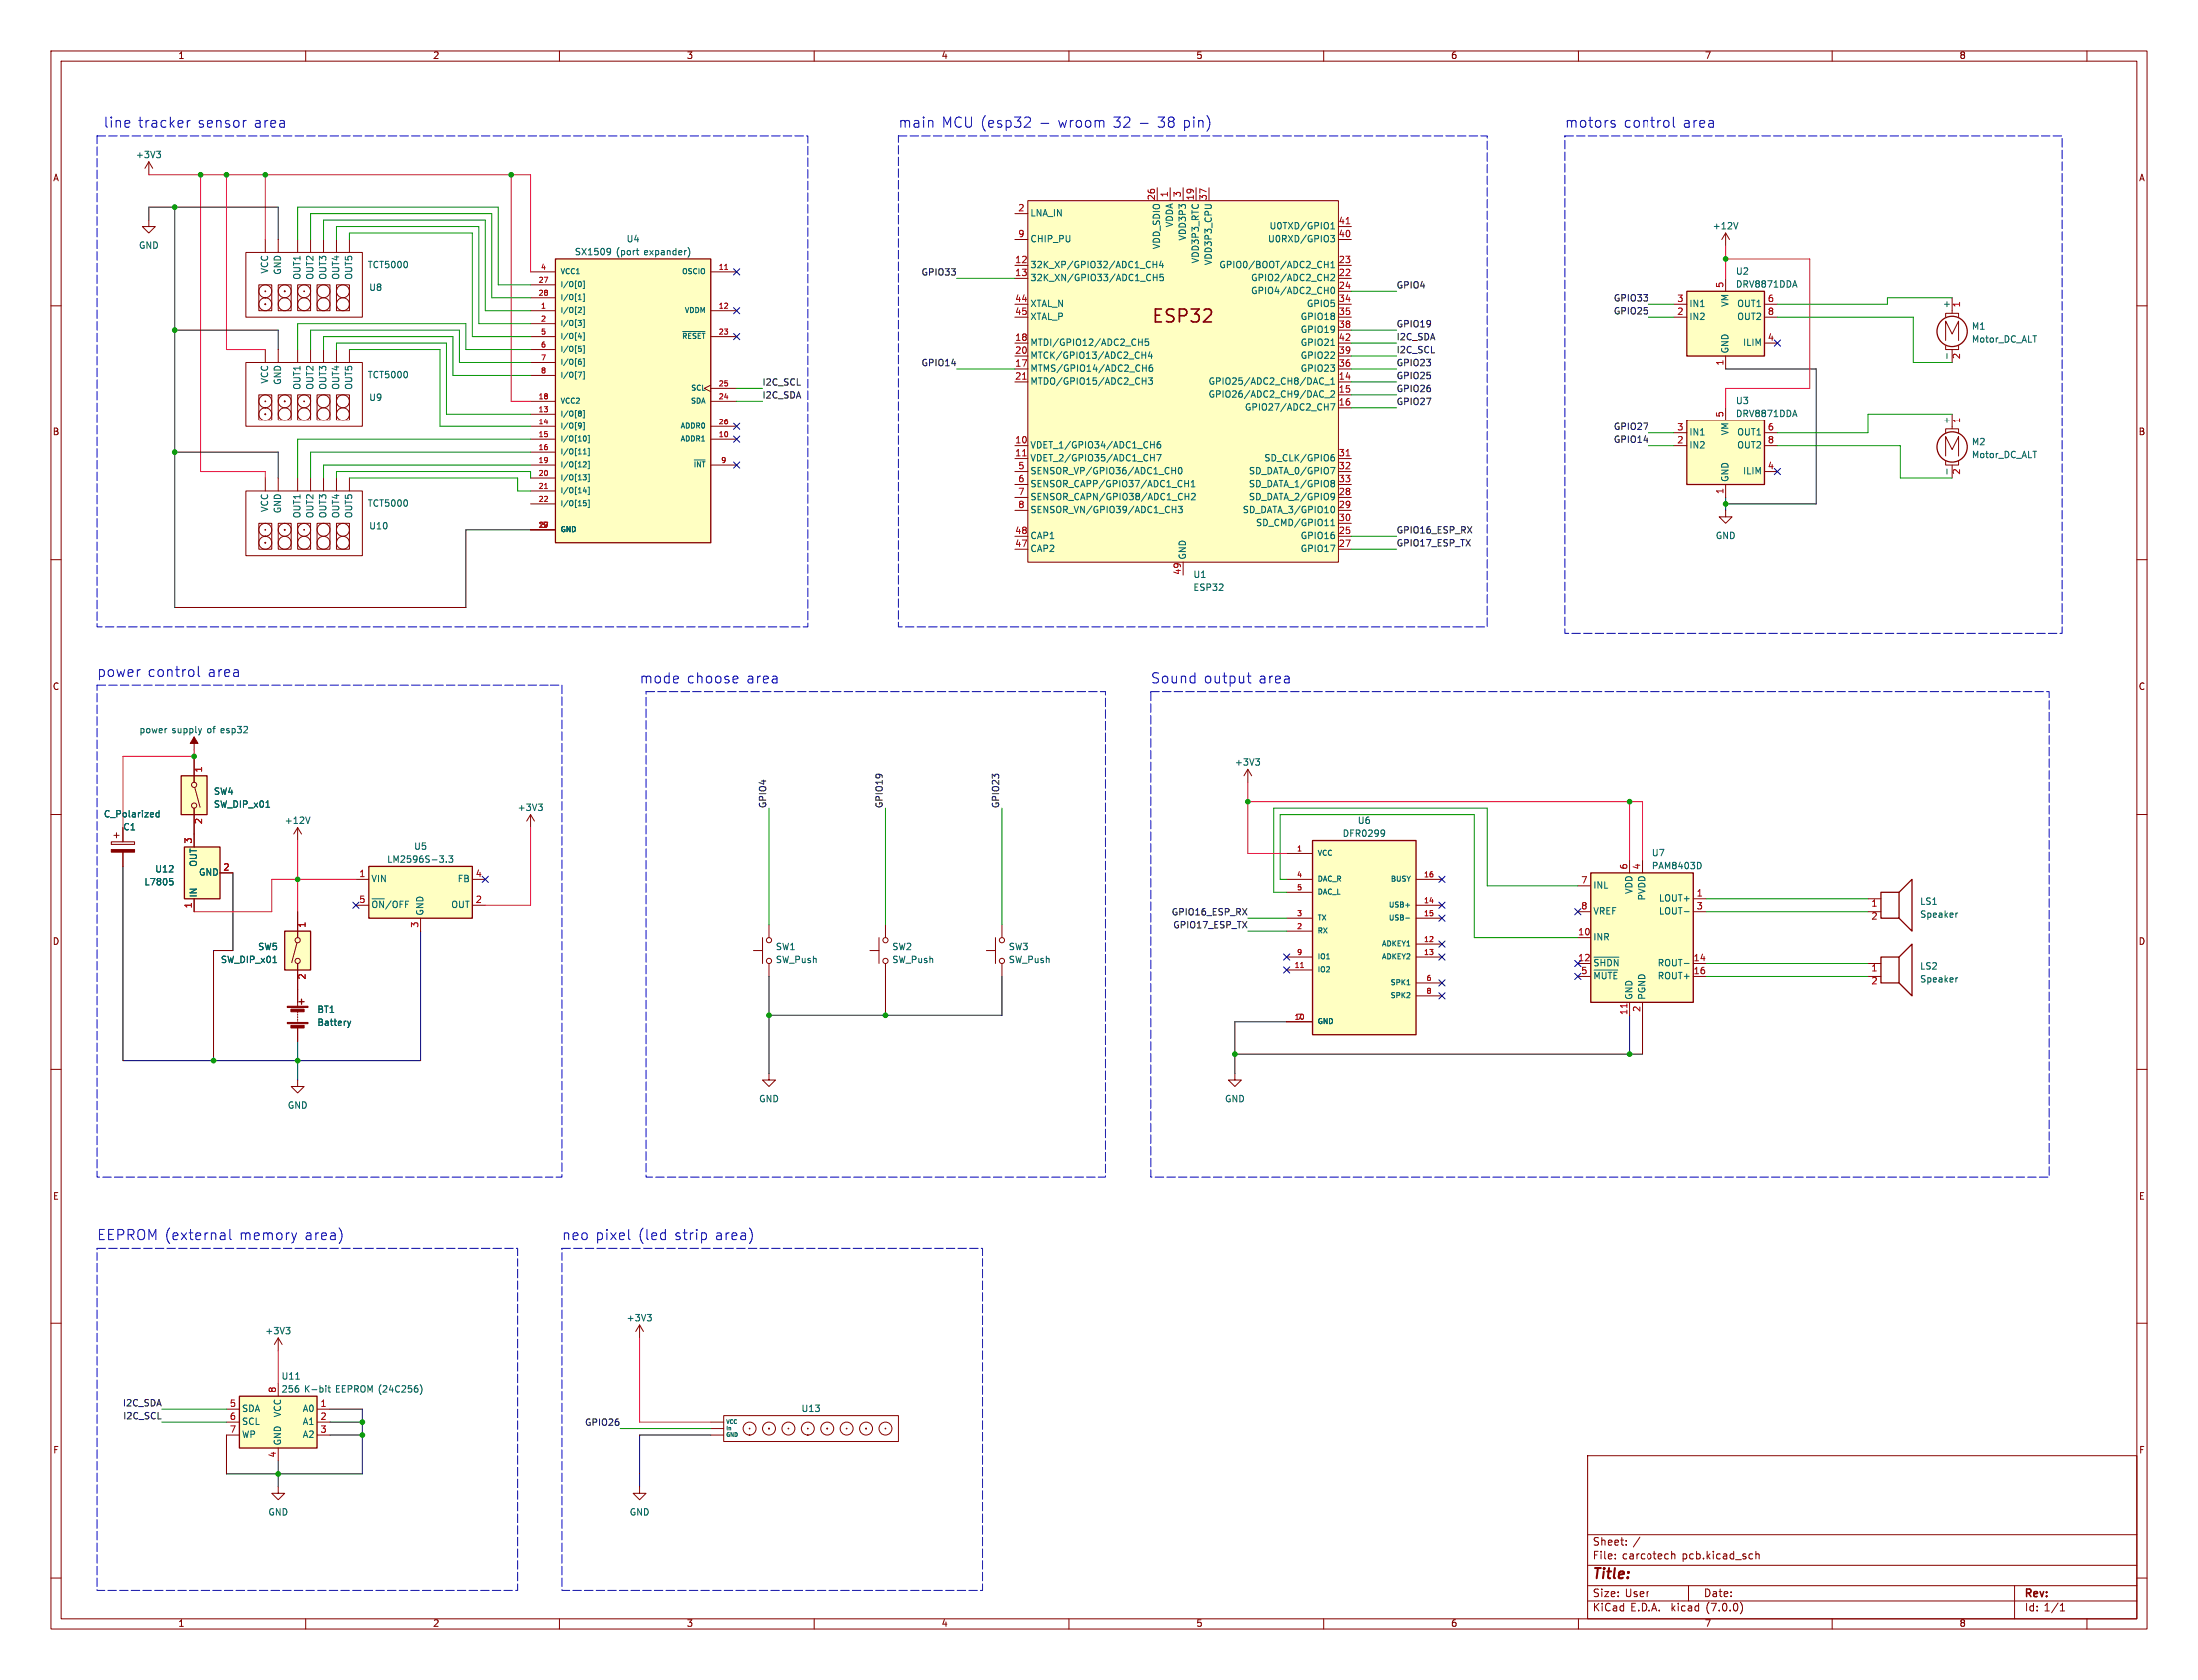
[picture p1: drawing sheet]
<svg xmlns="http://www.w3.org/2000/svg" width="432mm" height="330mm" viewBox="0 0 432 330" stroke-linecap="round" stroke-linejoin="round" font-family="sans-serif">
<g fill="none" stroke="#840000" stroke-width=".2">
<path d="M10 10h411.8v310h-411.8zM12 12h407.8v306h-407.8zM60 10v2M110 10v2M160 10v2M210 10v2M260 10v2M310 10v2M360 10v2M410 10v2M29.2 31.8l-.8 1.2M29.2 31.8v2.5"/>
<path d="M29.2 31.8l.8 1.2M201.9 39.4h61v71.1h-61zM227.3 36.8v2.6M229.9 36.8v2.6M232.4 36.8v2.6M234.9 36.8v2.6M237.5 36.8v2.6M10 60h2M29.2 43.2v1.3h1.3l-1.3 1.2-1.3-1.2h1.3M48.3 49.5h22.8v12.7h-22.8zM50.8 55.9h2.5v5.1h-2.5zM52.1 47v2.5"/>
<path d="M54.6 55.9h2.5v5.1h-2.5zM54.6 47v2.5M58.4 55.9h2.6v5.1h-2.6zM58.4 47v2.5M61 47v2.5M62.2 55.9h2.6v5.1h-2.6zM63.5 47v2.5M66 55.9h2.6v5.1h-2.6zM66 47v2.5M68.6 47v2.5M104.1 53.3h5.1M104.1 55.9h5.1"/>
<path d="M104.1 58.4h5.1M139.7 53.3h5.1M199.4 52.1h2.5M199.4 54.6h2.5M199.4 41.9h2.5M199.4 59.7h2.5M199.4 47h2.5M262.9 52.1h2.5M262.9 54.6h2.5M262.9 57.2h2.5M262.9 59.7h2.5M262.9 47h2.5"/>
<path d="M262.9 44.5h2.5M328.9 59.7h2.6M339.1 45.7l-.8 1.3M339.1 45.7v2.6M339.1 54.6v2.6M339.1 45.7l.8 1.3M346.7 59.7h2.5M383.5 58.4v3.1M419.8 60h2M48.3 71.1h22.8v12.7h-22.8zM50.8 77.5h2.5v5.1h-2.5zM52.1 68.6v2.5"/>
<path d="M54.6 77.5h2.5v5.1h-2.5zM54.6 68.6v2.5M58.4 77.5h2.6v5.1h-2.6zM58.4 68.6v2.5M61 68.6v2.5M62.2 77.5h2.6v5.1h-2.6zM63.5 68.6v2.5M66 77.5h2.6v5.1h-2.6zM66 68.6v2.5M68.6 68.6v2.5M104.1 61h5.1M104.1 78.7h5.1"/>
<path d="M104.1 63.5h5.1M104.1 66h5.1M104.1 68.6h5.1M104.1 71.1h5.1M104.1 73.7h5.1M139.7 75.6l-1.3 .6 1.3 .6M139.7 61h5.1M139.7 78.7h5.1M139.7 66h5.1M139.7 76.2h5.1M199.4 74.9h2.5M199.4 72.4h2.5"/>
<path d="M199.4 67.3h2.5M199.4 69.9h2.5M199.4 62.2h2.5M262.9 74.9h2.5M262.9 77.5h2.5M262.9 72.4h2.5M262.9 67.3h2.5M262.9 69.9h2.5M262.9 62.2h2.5M262.9 64.8h2.5M328.9 62.2h2.6M339.1 69.9v2.5"/>
<path d="M346.7 67.3h2.5M346.7 62.2h2.5M382.3 67.8v.8h2.5v-.8M382.3 62.2v-.7h2.5v.7M382.3 66.8v-3.8l1.2 2.5 1.3-2.5v3.8M383.5 68.6v2.5M48.3 96.5h22.8v12.7h-22.8zM52.1 94v2.5M54.6 94v2.5M58.4 94v2.5M61 94v2.5M63.5 94v2.5"/>
<path d="M66 94v2.5M68.6 94v2.5M104.1 86.4h5.1M104.1 81.3h5.1M104.1 83.8h5.1M104.1 88.9h5.1M104.1 91.4h5.1M104.1 94h5.1M104.1 96.5h5.1M104.1 99.1h5.1M139.7 86.4h5.1M139.7 83.8h5.1"/>
<path d="M139.7 91.4h5.1M199.4 87.6h2.5M199.4 90.2h2.5M199.4 97.8h2.5M199.4 92.7h2.5M199.4 95.3h2.5M262.9 90.2h2.5M262.9 80h2.5M262.9 97.8h2.5M262.9 92.7h2.5M262.9 95.3h2.5M328.9 87.6h2.6"/>
<path d="M328.9 85.1h2.6M339.1 80v2.6M339.1 95.3v2.5M346.7 87.6h2.5M346.7 92.7h2.5M346.7 85.1h2.5M382.3 90.7v.7h2.5v-.7M382.3 85.1v-.8h2.5v.8M382.3 89.7v-3.8l1.2 2.5 1.3-2.5v3.8M383.5 81.3v3M383.5 91.4v2.6M10 110h2"/>
<path d="M50.8 102.9h2.5v5.1h-2.5zM54.6 102.9h2.5v5.1h-2.5zM58.4 102.9h2.6v5.1h-2.6zM62.2 102.9h2.6v5.1h-2.6zM66 102.9h2.6v5.1h-2.6zM104.1 104.1h5.1M199.4 105.4h2.5M199.4 108h2.5M199.4 100.3h2.5M232.4 110.5v2.5M262.9 105.4h2.5M262.9 108h2.5"/>
<path d="M262.9 100.3h2.5M262.9 102.9h2.5M339.1 100.3v1.3h1.3l-1.3 1.3-1.3-1.3h1.3M419.8 110h2M10 160h2M38.1 144.8v2.5M38.1 148.6v5.1M38.1 158.8v7.6M38.2 154.7l1.1 3.9M245.1 151.1l-.8 1.3M245.1 151.1v2.6M245.1 151.1l.8 1.3"/>
<path d="M419.8 160h2M21.8 165.4h4.6v.5h-4.6zM22.4 164.1h1M22.9 163.6v1M24.1 162.6v2.8M24.1 167.4v2.8M38.1 176.5v2.6M43.2 171.5h2.5M58.4 162.6v2.5M58.4 179.1v5.1M58.4 162.6l-.7 1.2M58.4 162.6l.8 1.2"/>
<path d="M69.8 177.8h2.6M69.8 172.7h2.6M92.7 177.8h2.5M92.7 172.7h2.5M104.1 160l-.7 1.3M104.1 160v2.6M104.1 160l.8 1.3M252.7 167.6h5.1M252.7 172.7h5.1M252.7 175.3h5.1M278.1 177.8h5.1M278.1 172.7h5.1"/>
<path d="M309.9 179.1h2.5M309.9 174h2.5M320 168.9v2.6M322.6 168.9v2.6M332.7 176.5h2.6M332.7 179.1h2.6M367 176.5h2.6M367 179.1h2.6M58.3 185.2l-1 3.9M58.4 189.2v8.4M58.4 198.6v.3M58.4 199.1v.3"/>
<path d="M58.4 199.6v.3M82.5 180.3v2.6M148.1 186.7h1.8M149.9 184.2v5M151.1 181.6v2.6M151.1 189.2v2.6M170.9 186.7h1.8M172.7 184.2v5M174 181.6v2.6M174 189.2v2.6M193.8 186.7h1.8M195.6 184.2v5"/>
<path d="M196.8 181.6v2.6M196.8 189.2v2.6M252.7 190.5h5.1M252.7 188h5.1M252.7 180.3h5.1M252.7 182.9h5.1M278.1 185.4h5.1M278.1 188h5.1M278.1 180.3h5.1M278.1 193h5.1M278.1 195.6h5.1M309.9 189.2h2.5"/>
<path d="M309.9 191.8h2.5M309.9 184.2h2.5M320 196.9v2.5M322.6 196.9v2.5M332.7 189.2h2.6M332.7 191.8h2.6M367 189.2h2.6M367 191.8h2.6M10 210h2M58.4 212.1v1.3h1.3l-1.3 1.2-1.3-1.2h1.3M58.4 200.2v.2M58.4 200.7v.2"/>
<path d="M58.4 201.9v2.6M151.1 210.8v1.3h1.3l-1.3 1.3-1.2-1.3h1.2M242.6 210.8v1.3h1.2l-1.2 1.3-1.3-1.3h1.3M252.7 200.7h5.1M419.8 210h2M10 260h2M419.8 260h2M44.4 276.9h2.6M44.4 279.4h2.6M54.6 262.9l.8 1.3M54.6 262.9v2.5M54.6 271.8v2.5"/>
<path d="M54.6 262.9l-.8 1.3M62.2 276.9h2.6M62.2 279.4h2.6M125.7 260.4l-.7 1.2M125.7 260.4v2.5M125.7 260.4l.8 1.2M139.7 279.4h2.5M142.2 278.1h34.3v5.1h-34.3zM44.4 281.9h2.6M54.6 292.1v1.3h-1.3l1.3 1.2 1.3-1.2h-1.3M54.6 284.5v2.5M62.2 281.9h2.6"/>
<path d="M125.7 292.1v1.3h-1.2l1.2 1.2 1.3-1.2h-1.3M139.7 281.9h2.5M139.7 280.7h2.5M311.8 286h108v32h-108zM10 310h2M60 318v2M110 318v2M160 318v2M210 318v2M260 318v2M310 318v2M311.8 314.5h108"/>
<path d="M311.8 311.5h108M311.8 307.5h108M311.8 301.5h108M317.2 306.1v.1M317.2 305.3v.2M319.4 303.4v.1M319.4 302.6v.2M328.5 304.7v1.5M328.5 305.4l.2-.2 .4 .1v.9M331.8 311.5v3M342 314.7a1.72 1.72 0 0 1 0 2.3M344.2 305.2l.2 .1"/>
<path d="M344.4 306.2h-.2M345 305.4l.2-.2 .4 .1 .1 .9M345 304.7v1.5M360 318v2M395.8 311.5v6.5M404.8 316.4h.8M404.8 315.4l.4-.5v1.5M410 318v2M419.8 310h2"/>
<circle cx="52.1" cy="59.7" r="1.27"/>
<circle cx="52.1" cy="57.1" r="1.27"/>
<circle cx="55.9" cy="59.7" r="1.27"/>
<circle cx="55.9" cy="57.1" r="1.27"/>
<circle cx="59.7" cy="59.7" r="1.27"/>
<circle cx="59.7" cy="57.1" r="1.27"/>
<circle cx="63.5" cy="59.7" r="1.27"/>
<circle cx="63.5" cy="57.1" r="1.27"/>
<circle cx="67.3" cy="59.7" r="1.27"/>
<circle cx="67.3" cy="57.1" r="1.27"/>
<circle cx="52.1" cy="78.7" r="1.27"/>
<circle cx="55.9" cy="78.7" r="1.27"/>
<circle cx="59.7" cy="78.7" r="1.27"/>
<circle cx="63.5" cy="78.7" r="1.27"/>
<circle cx="67.3" cy="78.7" r="1.27"/>
<circle cx="52.1" cy="81.3" r="1.27"/>
<circle cx="55.9" cy="81.3" r="1.27"/>
<circle cx="59.7" cy="81.3" r="1.27"/>
<circle cx="63.5" cy="81.3" r="1.27"/>
<circle cx="67.3" cy="81.3" r="1.27"/>
<circle cx="52.1" cy="104.1" r="1.27"/>
<circle cx="52.1" cy="106.7" r="1.27"/>
<circle cx="55.9" cy="106.7" r="1.27"/>
<circle cx="55.9" cy="104.1" r="1.27"/>
<circle cx="59.7" cy="106.7" r="1.27"/>
<circle cx="59.7" cy="104.1" r="1.27"/>
<circle cx="63.5" cy="104.1" r="1.27"/>
<circle cx="63.5" cy="106.7" r="1.27"/>
<circle cx="67.3" cy="106.7" r="1.27"/>
<circle cx="67.3" cy="104.1" r="1.27"/>
<circle cx="38.1" cy="154.2" r=".51"/>
<circle cx="38.1" cy="158.2" r=".51"/>
<circle cx="58.4" cy="184.7" r=".51"/>
<circle cx="58.4" cy="188.7" r=".51"/>
<circle cx="151.1" cy="188.7" r=".51"/>
<circle cx="151.1" cy="184.7" r=".51"/>
<circle cx="174" cy="188.7" r=".51"/>
<circle cx="174" cy="184.7" r=".51"/>
<circle cx="196.9" cy="188.7" r=".51"/>
<circle cx="196.9" cy="184.7" r=".51"/>
<circle cx="147.3" cy="280.7" r="1.27"/>
<circle cx="151.1" cy="280.7" r="1.27"/>
<circle cx="154.9" cy="280.7" r="1.27"/>
<circle cx="158.7" cy="280.7" r="1.27"/>
<circle cx="162.6" cy="280.7" r="1.27"/>
<circle cx="166.4" cy="280.7" r="1.27"/>
<circle cx="170.2" cy="280.7" r="1.27"/>
<circle cx="174" cy="280.7" r="1.27"/>
</g>
<g fill="none" stroke="#006464" stroke-width=".2">
<path d="M30.7 29.7h.8l-.4 .5M31.3 30.2l.2 .2v.3l-.2 .2M113.7 58.8h.6M114.1 55.2a.64 .64 0 0 1 0 1.1M114.6 55.1h.3v1.5h-.3M114.6 57.7h.3v1.4h-.3M119.8 48.7l.2 .3v.7l-.2 .2M120 49.3l-.2 .2M125.1 49.1h.5M125.3 49.8l.3 .2M135.2 48.5a1.46 1.46 0 0 1 0 2M226.5 51.3v1.2"/>
<path d="M226.5 51.9h.7M226.6 53.8v1.3M226.6 54.4h.7M227.2 51.3v1.2M227.3 53.8v1.3M228.1 51.2l-.3 .9h.8M228.4 51.7v.8M228.5 53.8h-.6l-.1 .6 .2-.1 .4 .1 .2 .1-.1 .5-.2 .1-.5-.1M260.1 51.9h.8M260.9 51.3v1.2M261.4 46.2h.7l-.4 .5 .4 .1v.5l-.2 .2-.5-.2M261.4 53.9l.5-.1 .2 .4-.7 .9h.7"/>
<path d="M261.4 44l.4-.4v1.3M261.4 51.6l.4-.3v1.2M261.4 52.5h.7M261.4 44.9h.7M261.5 56.5l.2-.2a.68 .68 0 0 1 .5 .7 .68 .68 0 0 1-.5 .6l-.3-.5zM341.5 43.6l-.4 1.3M352.7 55.1l.4 1.2M113.7 62.9h.6l-.3 .3 .3 .1v.4l-.2 .2h-.3M113.7 73h.6l-.4 1M113.7 66.1h.6M113.8 67.9h.5M113.9 60.3l.3 .1 .1 .2-.6 .7h.6"/>
<path d="M113.9 68.3h.2l.2 .2-.1 .4-.3 .1M113.9 70.9l.4 .2v.3l-.4 .1M114 70.5h.2M114.2 65.7v.7M114.6 60.2h.3v1.5h-.3M114.6 62.8h.3v1.4h-.3M114.6 65.3h.3v1.5h-.3M114.6 67.8h.3v1.5h-.3M114.6 70.4h.3v1.4h-.3M114.6 72.9h.3v1.5h-.3M134.2 65h4.4M134.9 65.7l-.1-.3h-.5v1"/>
<path d="M135.8 65.4h-.5v1M136.8 65.4h-.5v.4M137.7 65.4h-.5v1M138 65.4h.6M138.3 65.4v1M223.7 67.1h.7M224.3 69.7h.8M224.4 66.5v1.3M224.4 74.7h.7M224.5 72.2h.7M225.1 69v1.3M225.1 74.1v1.3"/>
<path d="M225.2 71.6v1.3M225.6 74.1h.8l-.4 .5 .3 .1v.6l-.2 .1-.5-.1M225.6 66.5h-.6l-.1 .6 .2-.1 .4 .1 .2 .1-.1 .5-.2 .1-.5-.1M225.9 69l-.3 .9h.8M226.2 69.5v.8M226.3 71.6h-.3l-.2 .3-.1 .7 .3 .3 .4-.2v-.4l-.1-.2h-.3l-.3 .2M259.7 74.1l.3 .1M260 75.3l-.3 .1M260.2 75.5h1M260.2 78.1h1M261.4 79.2h.8l-.5 1.3M261.4 75.4h.7"/>
<path d="M261.4 74.5l.4-.4v1.3M261.4 76.8l.5-.1 .2 .3-.7 .9h.7M261.4 67.8h.7M382.5 69.4v.9M113.9 80.6l.4 .2-.2 .3M113.9 83.2l.4 .2v.6l-.3 .2M113.9 81.1h.2M114.1 81.1l.2 .4-.4 .2M114.3 83.6l-.4 .2M114.6 80.5h.3v1.5h-.3M114.6 83.1h.3v1.4h-.3M114.6 93.3h.7l-.4 .4 .3 .1 .1 .4-.2 .2h-.3"/>
<path d="M114.7 89.3h.6M114.7 98.4h.5M114.8 85.8l.1-.1a.49 .49 0 0 1 .4 .5 .49 .49 0 0 1-.5 .5M114.8 90.8h.4l.1 .3-.7 .7h.7M114.8 98.8h.3l.2 .2-.1 .3-.4 .1M114.9 88.4l.1-.1v1M114.9 95.8l-.2 .8h.6M115.2 96.2v.7M115.6 85.6h.2v1.5h-.2M115.6 88.2h.2v1.4h-.2M115.6 90.7h.2v1.5h-.2M115.6 93.2h.2v1.5h-.2"/>
<path d="M115.6 95.8h.2v1.4h-.2M115.6 98.3h.2v1.5h-.2M136.5 90.4h2.1M136.6 90.8v1M137.7 90.8v1l-.6-1v1M138 90.8h.6M138.3 90.8v1M226 87.4h.7M226 90h.7M226.7 86.8v1.3M226.7 89.4v1.2M227.2 89.4h.9l-.6 1.2"/>
<path d="M227.9 86.8l-.4 .1-.1 .2-.1 .8 .2 .2 .5-.1v-.4l-.1-.2-.4-.1-.2 .3M230.2 92.5h.7M230.9 91.9v1.3M231 99.5v1.3M231.5 99.5h.8l-.5 .5 .4 .1v.6l-.2 .1-.5-.1M231.6 92l.2-.1a.68 .68 0 0 1 .4 .6 .68 .68 0 0 1-.4 .7l-.3-.5zM232.7 94.4v1.3M232.7 95.1h.8M232.8 97.6h.7M233.5 94.4v1.3M233.5 97v1.3M234 95.7h.7"/>
<path d="M234 94.8l.4-.4v1.3M234.1 97.1l.5-.1 .2 .3-.8 1h.8M261.4 91.9h.8l-.5 1.3M261.5 89.9h.4l.2 .2-.1 .5h-.5M261.5 99.6l.2-.1a.68 .68 0 0 1 .5 .7 .68 .68 0 0 1-.5 .6l-.2-.1M261.7 94.4h.2l.2 .3-.2 .3M261.7 97l.4 .1v.6l-.2 .5-.4 .1M261.7 95h.2M261.9 95l.2 .2v.3l-.2 .2h-.2M262 89.4h-.3l-.2 .3M262.1 97.5l-.2 .3h-.2M352.7 80.5l.4 1.2"/>
<path d="M382.5 92.2v1M230.3 100.1h.7M261.4 102.4l.4-.3v1.2M261.4 103.3h.7M31.2 159.2v1.3M31.2 159.7l-.3-.1-.3 .3 .1 .5h.5M32.6 143.1h.2M39.6 143.1l-.3 .9M52.2 158.6h.7M105.7 157.9h.7l-.4 .5M106.2 158.4l.2 .3v.3l-.2 .2M246.6 149.1h.8l-.4 .4"/>
<path d="M247.2 149.5l.2 .3v.3l-.2 .2M33.3 172.6h.6M33.7 173l.3 .3v.3l-.3 .2M60.8 160.5l-.4 1.3M73 176.5h2.4M73.1 177.4a.42 .42 0 0 1 .5-.4 .42 .42 0 0 1 .4 .4M75.3 177v1.3l-.8-1.3v1.3M76.8 176.9l-1.1 1.7M77.1 177.4a.42 .42 0 0 1 .5-.4 .42 .42 0 0 1 .4 .4M79.1 177h-.6v1.3M80.2 177h-.6v1.3M87.6 169.3v.1"/>
<path d="M88.1 168.1h.8l-.5 .5 .4 .1v.6l-.2 .1-.5-.1M271.7 163l.3 .3-.2 .9M272 163.6l-.3 .2M276.1 177.8h.8M331 179.1h.9M334 169.4l.3 .5-.3 .7M384.6 179.3l-.2 .1M53.6 189.1h.7M276.1 180.3h.8M276.3 193.4h.6M313.1 188h4.8M313.1 190.5h4.6"/>
<path d="M313.2 192.2v-1.2l.5 .9 .4-.9v1.2M313.9 188.5l-.5-.1-.2 .4M314.4 188.4v1.3M314.7 191v1M315.2 188.4v1.3M315.4 191v1M316.2 191v1.2M316.5 189l-.2-.5-.5-.1v1.3M317 191v1.2M317.8 188.4v1.3l-.8-1.3v1.3M331 189.2h.9M384.6 192l-.2 .1"/>
<path d="M68.2 200.5l.3 .9M68.5 201.4l-.1 .3M68.8 200.5l-.3 .9M127.2 258.3h.8l-.4 .5M127.8 258.8l.2 .2v.3l-.2 .2M56.1 260.8h.8l-.4 .5M56.7 261.3l.2 .2v.3l-.2 .3M58 271h.8M63.9 272.2v.2M63.9 272.7v.8M64.4 272.7h.5M64.6 272.2v1.1l.3 .2"/>
<path d="M82.5 272.1a1.46 1.46 0 0 1 0 1.9"/>
</g>
<g fill="#ffffc2" stroke="#ffffc2" stroke-width=".2">
<path d="M47 274.3h15.2v10.2h-15.2z"/>
<path d="M109.2 50.8h30.5v55.9h-30.5z"/>
<path d="M257.8 165.1h20.3v38.1h-20.3z"/>
<path d="M55.9 182.9h5.1v7.6h-5.1z"/>
<path d="M72.4 170.2h20.3v10.1h-20.3z"/>
<path d="M36.2 166.4h7v10.1h-7z"/>
<path d="M35.6 152.4h5v7.6h-5z"/>
<path d="M312.4 171.5h20.3v25.4h-20.3z"/>
<path d="M201.9 39.4h61v71.1h-61z"/>
<path d="M331.5 82.6h15.2v12.7h-15.2z"/>
<path d="M331.5 57.2h15.2v12.7h-15.2z"/>
</g>
<g fill="none" stroke="#840000" stroke-width=".25">
<path d="M109.2 50.8h30.5v55.9h-30.5zM331.5 57.2h15.2v12.7h-15.2zM331.5 82.6h15.2v12.7h-15.2zM35.6 152.4h5v7.6h-5zM36.2 166.4h7v10.1h-7zM72.4 170.2h20.3v10.1h-20.3zM257.8 165.1h20.3v38.1h-20.3zM312.4 171.5h20.3v25.4h-20.3zM369.6 175.3h3.5v5h-3.5zM373.1 175.3l2.6-2.6v10.2l-2.6-2.6M55.9 182.9h5.1v7.6h-5.1zM58.7 196.7h1"/>
<path d="M59.2 196.2v1M369.6 188h3.5v5h-3.5zM373.1 188l2.6-2.6v10.2l-2.6-2.6M47 274.3h15.2v10.2h-15.2z"/>
<circle cx="383.5" cy="65" r="2.97"/>
<circle cx="383.5" cy="87.9" r="2.97"/>
</g>
<path d="M142.4 52.9h.6M264.4 43.9h.7M200.9 74.4h.7M106.9 96h.6M200.9 89.6h.7M264.4 89.6h.7M255.5 190h.5M319.5 197.2v.7" fill="none" stroke="#a90000" stroke-width=".2"/>
<g fill="#840000" stroke="#840000" stroke-width=".2">
<path d="M56.4 200.8h4.1v.2h-4.1z"/>
<path d="M56.4 197.6h4.1v.3h-4.1z"/>
<path d="M57.1 201.4h2.6v.5h-2.6z"/>
<path d="M57.1 198.2h2.6v.5h-2.6z"/>
<path d="M38.1 144.8l.8 1.3h-1.6z"/>
<path d="M21.8 166.9h4.6v.5h-4.6z"/>
<circle cx="52.1" cy="106.7" r=".08"/>
<circle cx="52.1" cy="105.4" r=".08"/>
<circle cx="52.1" cy="104.1" r=".08"/>
<circle cx="55.9" cy="104.1" r=".08"/>
<circle cx="59.7" cy="104.1" r=".08"/>
<circle cx="52.1" cy="81.3" r=".08"/>
<circle cx="52.1" cy="80" r=".08"/>
<circle cx="52.1" cy="78.7" r=".08"/>
<circle cx="55.9" cy="78.7" r=".08"/>
<circle cx="59.7" cy="78.7" r=".08"/>
<circle cx="52.1" cy="59.7" r=".08"/>
<circle cx="52.1" cy="58.4" r=".08"/>
<circle cx="52.1" cy="57.2" r=".08"/>
<circle cx="55.9" cy="57.2" r=".08"/>
<circle cx="59.7" cy="57.2" r=".08"/>
<circle cx="147.3" cy="281.9" r=".08"/>
<circle cx="147.3" cy="280.7" r=".08"/>
<circle cx="151.1" cy="280.7" r=".08"/>
<circle cx="154.9" cy="280.7" r=".08"/>
<circle cx="158.8" cy="281.9" r=".08"/>
<circle cx="158.8" cy="280.7" r=".08"/>
<circle cx="162.6" cy="280.7" r=".08"/>
<circle cx="166.4" cy="280.7" r=".08"/>
<circle cx="170.2" cy="280.7" r=".08"/>
<circle cx="174" cy="280.7" r=".08"/>
</g>
<g fill="none" stroke="#0000c2" stroke-width=".2">
<path d="M36.8 23.6v1.4M37.3 23.6l-.4 .1-.1 .3M48.3 23.6l-.3 .1M201.6 23l.7 .1a.54 .54 0 0 1 .1 .7l-1.2 1.2h1.3M204.5 24.2h1.5M216.8 23.7l.1 1.3M224 24.2h1.5M237.5 23.3l.2 .7-.2 1.2M316.7 24.3l.4 .1 .1 .3-.2 .3h-.4M316.7 23.6l.4 .1M327.9 23.8v1M328.8 23v1.7l.3 .3"/>
<path d="M38 131.8v.9M38.9 130.9v1.7l.3 .3M144.7 132.9h.2l.1 .4-.9 .2M144.9 134.1l-.2 .1M245 132.9h.7M245.3 132.2v1.7l.1 .2 .3 .1M43.5 242.1l.6 .1 .1 1.2M44.2 243.3l-.7 .1M44.2 242.5l-.7 .1M45.1 241.4v1.7l.3 .3M58.2 242.1l-.5 1.3M66.8 241.5l.3 1-.3 1.3"/>
<path d="M123.6 241.4v1.7l.3 .3M130.6 242.1l.2 .1M130.8 241.4v2M130.8 243.3l-.2 .1M138.5 242.1l.4 .4v.5l-.4 .4M147.6 241.5l.3 1-.3 1.3"/>
</g>
<path d="M19 26.7h139.7v96.5h-139.7v-96.5M176.5 26.7h115.6v96.5h-115.6v-96.5M307.3 26.7h97.8v97.8h-97.8v-97.8M19 134.6h91.5v96.5h-91.5v-96.5M127 135.9h90.2v95.2h-90.2v-95.2M226.1 135.9h176.5v95.2h-176.5v-95.2M19 245.1h82.6v67.3h-82.6v-67.3M110.5 245.1h82.5v67.3h-82.5v-67.3" fill="none" stroke="#0000c2" stroke-width=".2" stroke-dasharray="1.7 .6"/>
<g fill="none" stroke="#ff0c48" stroke-width=".2">
<path d="M29.2 34.3h74.9v19M39.4 34.3v58.4h12.7v1.3M44.4 34.3v34.3h7.7M52.1 34.3v12.7M100.3 34.3v44.4h3.8M339.1 50.8h16.5v25.4h-16.5v3.8M339.1 48.3v6.3M38.1 147.3v1.3h-14v14M245.1 153.7v13.9h7.6M245.1 157.5h77.5v11.4M320 157.5v11.4M58.4 165.1v14"/>
<path d="M69.8 172.7h-16.5v6.4h-15.2M104.1 162.6v15.2h-8.9M54.6 265.4v6.4M125.7 262.9v16.5h14"/>
</g>
<g fill="none" stroke="#000" stroke-width=".2">
<path d="M29.2 43.2v-2.6h25.4v6.4M34.3 40.6v78.8h57.1v-15.3h12.7M34.3 64.8h20.3v3.8M339.1 72.4h17.8v26.7h-17.8M34.3 88.9h20.3v5.1M339.1 97.8v2.5M24.1 170.2v38.1h58.4v-25.4M45.7 171.5v15.2h-3.8v21.6M151.1 191.8v19M174 191.8v7.6M196.8 191.8v7.6h-45.7M320 199.4v7.6"/>
<path d="M322.6 199.4v7.6h-80M58.4 204.5v7.6M252.7 200.7h-10.1v10.1M64.8 279.4h6.3M64.8 276.9h6.3v12.7h-26.7v-7.7M54.6 287v5.1M64.8 281.9h6.3M139.7 281.9h-14v10.2"/>
</g>
<g fill="none" stroke="#009600" stroke-width=".2">
<path d="M58.4 47v-6.4h39.4v15.3h6.3M61 47v-5.1h35.5v16.5h7.6M63.5 47v-3.8h31.7v17.8h8.9M66 47v-2.5h28v19h10.1M68.6 47v-1.3h24.1v20.3h11.4M188 54.6h11.4M265.4 57.2h8.9M323.8 59.7h5.1M383.5 58.4h-12.7v1.3h-21.6M58.4 68.6v-5.1h33v5.1h12.7M61 68.6v-3.8h29.2v6.3h13.9M63.5 68.6v-2.6h25.4v7.7h15.2"/>
<path d="M66 68.6v-1.3h21.6v14h16.5M68.6 68.6h17.8v15.2h17.7M144.8 78.7h5.1M144.8 76.2h5.1M188 72.4h11.4M265.4 72.4h8.9M265.4 74.9h8.9M265.4 77.5h8.9M265.4 69.9h8.9M265.4 64.8h8.9M265.4 67.3h8.9M323.8 62.2h5.1"/>
<path d="M349.2 62.2h26.7v8.9h7.6M66 94v-1.3h38.1v1.3M68.6 94h33v2.5h2.5M104.1 86.4h-45.7v7.6M104.1 88.9h-43.1v5.1M104.1 91.4h-40.6v2.6M265.4 80h8.9M323.8 87.6h5.1M323.8 85.1h5.1M349.2 87.6h24.2v6.4h10.1M383.5 81.3h-16.5v3.8h-17.8M265.4 105.4h8.9"/>
<path d="M265.4 108h8.9M151.1 158.8v22.8M174 158.8v22.8M196.8 158.8v22.8M252.7 172.7h-1.2v-12.7h38.1v24.2h20.3M309.9 174h-17.8v-15.2h-41.9v16.5h2.5M335.3 179.1h31.7M335.3 176.5h31.7M245.1 182.9h7.6M245.1 180.3h7.6M335.3 189.2h31.7M335.3 191.8h31.7"/>
<path d="M31.7 279.4h12.7M31.7 276.9h12.7M121.9 280.7h17.8"/>
</g>
<g fill="none" stroke="#000084" stroke-width=".2">
<path d="M144.2 52.7l1.2 1.2M145.4 52.7l-1.2 1.2M144.2 60.4l1.2 1.2M144.2 65.4l1.2 1.2M145.4 60.4l-1.2 1.2M145.4 65.4l-1.2 1.2M348.6 66.7l1.3 1.2M349.9 66.7l-1.3 1.2M144.2 83.2l1.2 1.2M144.2 90.8l1.2 1.2M144.2 85.8l1.2 1.2M145.4 83.2l-1.2 1.2"/>
<path d="M145.4 90.8l-1.2 1.2M145.4 85.8l-1.2 1.2M348.6 92.1l1.3 1.2M349.9 92.1l-1.3 1.2M69.2 177.2l1.3 1.2M70.5 177.2l-1.3 1.2M94.6 172.1l1.3 1.2M95.9 172.1l-1.3 1.2M282.6 179.7l1.2 1.2M282.6 177.2l1.2 1.2M282.6 172.1l1.2 1.2M283.8 179.7l-1.2 1.2"/>
<path d="M283.8 177.2l-1.2 1.2M283.8 172.1l-1.2 1.2M309.3 178.5l1.2 1.2M310.5 178.5l-1.2 1.2M252.1 189.9l1.2 1.2M252.1 187.4l1.2 1.2M253.3 189.9l-1.2 1.2M253.3 187.4l-1.2 1.2M282.6 184.8l1.2 1.2M282.6 187.4l1.2 1.2M282.6 192.4l1.2 1.2M282.6 195l1.2 1.2"/>
<path d="M283.8 184.8l-1.2 1.2M283.8 187.4l-1.2 1.2M283.8 192.4l-1.2 1.2M283.8 195l-1.2 1.2M309.3 188.6l1.2 1.2M309.3 191.2l1.2 1.2M310.5 188.6l-1.2 1.2M310.5 191.2l-1.2 1.2"/>
</g>
<g fill="#009600" stroke="#009600" stroke-width=".2">
<circle cx="52.1" cy="34.3" r=".46"/>
<circle cx="44.4" cy="34.3" r=".46"/>
<circle cx="39.4" cy="34.3" r=".46"/>
<circle cx="34.3" cy="40.6" r=".46"/>
<circle cx="34.3" cy="64.8" r=".46"/>
<circle cx="34.3" cy="88.9" r=".46"/>
<circle cx="38.1" cy="148.6" r=".46"/>
<circle cx="41.9" cy="208.3" r=".46"/>
<circle cx="100.3" cy="34.3" r=".46"/>
<circle cx="71.1" cy="279.4" r=".46"/>
<circle cx="71.1" cy="281.9" r=".46"/>
<circle cx="54.6" cy="289.6" r=".46"/>
<circle cx="58.4" cy="208.3" r=".46"/>
<circle cx="151.1" cy="199.4" r=".46"/>
<circle cx="58.4" cy="172.7" r=".46"/>
<circle cx="245.1" cy="157.5" r=".46"/>
<circle cx="242.6" cy="207" r=".46"/>
<circle cx="174" cy="199.4" r=".46"/>
<circle cx="320" cy="157.5" r=".46"/>
<circle cx="320" cy="207" r=".46"/>
<circle cx="339.1" cy="99.1" r=".46"/>
<circle cx="339.1" cy="50.8" r=".46"/>
</g>
<text font-size="3.5" fill="#840000" x="226.2" y="63.9">ESP32</text>
<g font-size="2.8" fill="#0000c2">
<text x="20.3" y="25.4">line</text>
<text x="27" y="25.4">tracker</text>
<text x="38.7" y="25.4">sensor</text>
<text x="49.7" y="25.4">area</text>
<text x="176.5" y="25.4">main</text>
<text x="184.9" y="25.4">MCU (esp32</text>
<text x="207.6" y="25.4">wroom</text>
<text x="218.4" y="25.4">32 -</text>
<text x="227.1" y="25.4">38 pin)</text>
<text x="307.3" y="25.4">motors</text>
<text x="318.8" y="25.4">control</text>
<text x="330.6" y="25.4">area</text>
<text x="19" y="133.3">power</text>
<text x="28.9" y="133.3">control</text>
<text x="40.6" y="133.3">area</text>
<text x="125.7" y="134.6">mode</text>
<text x="134.9" y="134.6">choose</text>
<text x="146.6" y="134.6">area</text>
<text x="226.1" y="134.6">Sound</text>
<text x="236.4" y="134.6">output</text>
<text x="247.1" y="134.6">area</text>
<text x="19" y="243.8">EEPROM (external</text>
<text x="46.8" y="243.8">memory</text>
<text x="59.6" y="243.8">area)</text>
<text x="110.5" y="243.8">neo pixel</text>
<text x="125.3" y="243.8">(led</text>
<text x="132.4" y="243.8">strip</text>
<text x="140.4" y="243.8">area)</text>
</g>
<text font-size="2.8" fill="#840000" x="312.8" y="310.8">Title:</text>
<g font-size="2.1" fill="#840000">
<text x="312.8" y="303.9">Sheet:</text>
<text x="320.7" y="303.9">/</text>
<text x="312.8" y="306.6">File:</text>
<text x="318.6" y="306.6">carcotech</text>
<text x="330.5" y="306.6">pcb.kicad_sch</text>
<text x="312.8" y="316.8">KiCad</text>
<text x="312.8" y="314">Size:</text>
<text x="319.1" y="314">User</text>
<text x="320.2" y="316.8">E.D.A.</text>
<text x="328.5" y="316.8">kicad</text>
<text x="334.8" y="314">Date:</text>
<text x="335.4" y="316.8">(7.0.0)</text>
<text x="397.8" y="314.2">Rev:</text>
<text x="397.8" y="316.8">Id: 1/1</text>
</g>
<g font-size="1.8" fill="#840000">
<text x="35" y="11.8">1</text>
<text x="85" y="11.8">2</text>
<text x="135" y="11.8">3</text>
<text x="185" y="11.8">4</text>
<text x="235" y="11.8">5</text>
<text x="285" y="11.8">6</text>
<text x="335" y="11.8">7</text>
<text x="385" y="11.8">8</text>
<text x="10.4" y="35.8">A</text>
<text x="420.2" y="35.8">A</text>
<text x="10.3" y="85.8">B</text>
<text x="420.1" y="85.8">B</text>
<text x="10.3" y="135.8">C</text>
<text x="420.1" y="135.8">C</text>
<text x="10.3" y="185.8">D</text>
<text x="420.1" y="185.8">D</text>
<text x="10.4" y="235.8">E</text>
<text x="420.2" y="235.8">E</text>
<text x="10.4" y="285.8">F</text>
<text x="420.2" y="285.8">F</text>
<text x="35" y="319.8">1</text>
<text x="85" y="319.8">2</text>
<text x="135" y="319.8">3</text>
<text x="185" y="319.8">4</text>
<text x="235" y="319.8">5</text>
<text x="285" y="319.8">6</text>
<text x="335" y="319.8">7</text>
<text x="385" y="319.8">8</text>
</g>
<g font-size="1.8" fill="#006464">
<text x="26.6" y="31.3">+3V3</text>
<text x="123.1" y="47.8">U4</text>
<text x="202.4" y="42.7">LNA_IN</text>
<text x="202.4" y="47.8">CHIP_PU</text>
<text x="230.7" y="44.7" transform="rotate(-90 230.7 44.7)">VDDA</text>
<text x="233.2" y="47.3" transform="rotate(-90 233.2 47.3)">VDD3P3</text>
<text x="249" y="47.8">U0RXD/GPIO3</text>
<text x="249.3" y="45.3">U0TXD/GPIO1</text>
<text x="336.5" y="45.3">+12V</text>
<text x="27.2" y="49.1">GND</text>
<text x="52.9" y="53.8" transform="rotate(-90 52.9 53.8)">VCC</text>
<text x="72.1" y="52.9">TCT5000</text>
<text x="113" y="50.4">SX1509</text>
<text x="121.1" y="50.4">(port</text>
<text x="126.7" y="50.4">expander)</text>
<text x="202.4" y="52.9">32K_XP/GPIO32/ADC1_CH4</text>
<text x="228.2" y="49" transform="rotate(-90 228.2 49)">VDD_SDIO</text>
<text x="235.8" y="51.8" transform="rotate(-90 235.8 51.8)">VDD3P3_RTC</text>
<text x="238.3" y="52.2" transform="rotate(-90 238.3 52.2)">VDD3P3_CPU</text>
<text x="239.4" y="52.9">GPIO0/BOOT/ADC2_CH1</text>
<text x="55.4" y="54" transform="rotate(-90 55.4 54)">GND</text>
<text x="59.2" y="55" transform="rotate(-90 59.2 55)">OUT1</text>
<text x="61.8" y="55" transform="rotate(-90 61.8 55)">OUT2</text>
<text x="64.3" y="55" transform="rotate(-90 64.3 55)">OUT3</text>
<text x="66.9" y="55" transform="rotate(-90 66.9 55)">OUT4</text>
<text x="69.4" y="55" transform="rotate(-90 69.4 55)">OUT5</text>
<text x="72.4" y="57.3">U8</text>
<text x="202.4" y="55.4">32K_XN/GPIO33/ADC1_CH5</text>
<text x="245.6" y="55.4">GPIO2/ADC2_CH2</text>
<text x="245.6" y="58">GPIO4/ADC2_CH0</text>
<text x="341.1" y="54.2">U2</text>
<text x="341.1" y="56.7">DRV8871DDA</text>
<text x="202.4" y="60.5">XTAL_N</text>
<text x="202.4" y="63.1">XTAL_P</text>
<text x="255.4" y="63.1">GPIO18</text>
<text x="255.4" y="65.6">GPIO19</text>
<text x="256.6" y="60.5">GPIO5</text>
<text x="332" y="63.1">IN2</text>
<text x="332" y="60.5">IN1</text>
<text x="339.9" y="60.3" transform="rotate(-90 339.9 60.3)">VM</text>
<text x="341.2" y="60.5">OUT1</text>
<text x="341.2" y="63.1">OUT2</text>
<text x="383.3" y="60.5" transform="rotate(-90 383.3 60.5)">+</text>
<text x="387.4" y="65">M1</text>
<text x="202.4" y="68.1">MTDI/GPIO12/ADC2_CH5</text>
<text x="202.4" y="70.7">MTCK/GPIO13/ADC2_CH4</text>
<text x="255.4" y="70.7">GPIO22</text>
<text x="255.4" y="68.1">GPIO21</text>
<text x="339.9" y="69.3" transform="rotate(-90 339.9 69.3)">GND</text>
<text x="342.4" y="68.1">ILIM</text>
<text x="387.4" y="67.5">Motor_DC_ALT</text>
<text x="52.9" y="75.4" transform="rotate(-90 52.9 75.4)">VCC</text>
<text x="55.4" y="75.6" transform="rotate(-90 55.4 75.6)">GND</text>
<text x="59.2" y="76.6" transform="rotate(-90 59.2 76.6)">OUT1</text>
<text x="61.8" y="76.6" transform="rotate(-90 61.8 76.6)">OUT2</text>
<text x="64.3" y="76.6" transform="rotate(-90 64.3 76.6)">OUT3</text>
<text x="66.9" y="76.6" transform="rotate(-90 66.9 76.6)">OUT4</text>
<text x="69.4" y="76.6" transform="rotate(-90 69.4 76.6)">OUT5</text>
<text x="72.1" y="74.5">TCT5000</text>
<text x="202.4" y="73.2">MTMS/GPIO14/ADC2_CH6</text>
<text x="202.4" y="75.8">MTDO/GPIO15/ADC2_CH3</text>
<text x="237.3" y="75.8">GPIO25/ADC2_CH8/DAC_1</text>
<text x="255.4" y="73.2">GPIO23</text>
<text x="72.4" y="78.9">U9</text>
<text x="237.3" y="78.3">GPIO26/ADC2_CH9/DAC_2</text>
<text x="244.4" y="80.8">GPIO27/ADC2_CH7</text>
<text x="341.1" y="79.6">U3</text>
<text x="341.1" y="82.1">DRV8871DDA</text>
<text x="383.3" y="83.4" transform="rotate(-90 383.3 83.4)">+</text>
<text x="202.4" y="88.5">VDET_1/GPIO34/ADC1_CH6</text>
<text x="332" y="88.5">IN2</text>
<text x="332" y="85.9">IN1</text>
<text x="339.9" y="85.7" transform="rotate(-90 339.9 85.7)">VM</text>
<text x="341.2" y="85.9">OUT1</text>
<text x="341.2" y="88.5">OUT2</text>
<text x="387.4" y="87.8">M2</text>
<text x="202.4" y="91">VDET_2/GPIO35/ADC1_CH7</text>
<text x="202.4" y="93.5">SENSOR_VP/GPIO36/ADC1_CH0</text>
<text x="245.2" y="93.5">SD_DATA_0/GPIO7</text>
<text x="248.2" y="91">SD_CLK/GPIO6</text>
<text x="339.9" y="94.7" transform="rotate(-90 339.9 94.7)">GND</text>
<text x="342.4" y="93.5">ILIM</text>
<text x="387.4" y="90.4">Motor_DC_ALT</text>
<text x="52.9" y="100.8" transform="rotate(-90 52.9 100.8)">VCC</text>
<text x="55.4" y="101" transform="rotate(-90 55.4 101)">GND</text>
<text x="59.2" y="102" transform="rotate(-90 59.2 102)">OUT1</text>
<text x="61.8" y="102" transform="rotate(-90 61.8 102)">OUT2</text>
<text x="64.3" y="102" transform="rotate(-90 64.3 102)">OUT3</text>
<text x="66.9" y="102" transform="rotate(-90 66.9 102)">OUT4</text>
<text x="69.4" y="102" transform="rotate(-90 69.4 102)">OUT5</text>
<text x="72.1" y="99.9">TCT5000</text>
<text x="202.4" y="96.1">SENSOR_CAPP/GPIO37/ADC1_CH1</text>
<text x="202.4" y="98.6">SENSOR_CAPN/GPIO38/ADC1_CH2</text>
<text x="202.4" y="101.2">SENSOR_VN/GPIO39/ADC1_CH3</text>
<text x="244" y="101.2">SD_DATA_3/GPIO10</text>
<text x="245.2" y="98.6">SD_DATA_2/GPIO9</text>
<text x="245.2" y="96.1">SD_DATA_1/GPIO8</text>
<text x="72.4" y="104.3">U10</text>
<text x="202.4" y="106.2">CAP1</text>
<text x="246.6" y="103.7">SD_CMD/GPIO11</text>
<text x="255.4" y="106.2">GPIO16</text>
<text x="337.1" y="106.2">GND</text>
<text x="202.4" y="108.8">CAP2</text>
<text x="233.2" y="110" transform="rotate(-90 233.2 110)">GND</text>
<text x="234.4" y="113.9">U1</text>
<text x="255.4" y="108.8">GPIO17</text>
<text x="234.4" y="116.4">ESP32</text>
<text x="27.3" y="144.3">power</text>
<text x="33.7" y="144.3">supply</text>
<text x="40.7" y="144.3">of</text>
<text x="43.5" y="144.3">esp32</text>
<text x="242.5" y="150.7">+3V3</text>
<text x="20.3" y="160.8">C_Polarized</text>
<text x="41.9" y="156.4">SW4</text>
<text x="41.9" y="158.9">SW_DIP_x01</text>
<text x="101.5" y="159.6">+3V3</text>
<text x="24.1" y="163.4">C1</text>
<text x="55.8" y="162.1">+12V</text>
<text x="81.2" y="167.2">U5</text>
<text x="263.7" y="164.7">DFR0299</text>
<text x="266.6" y="162.1">U6</text>
<text x="30.4" y="171.6">U12</text>
<text x="38.9" y="170.4" transform="rotate(-90 38.9 170.4)">OUT</text>
<text x="38.9" y="172.3">GND</text>
<text x="72.9" y="173.5">VIN</text>
<text x="75.9" y="169.7">LM2596S-3.3</text>
<text x="89.7" y="173.5">FB</text>
<text x="324.5" y="168.5">U7</text>
<text x="324.5" y="171">PAM8403D</text>
<text x="28.3" y="174.2">L7805</text>
<text x="38.9" y="176.3" transform="rotate(-90 38.9 176.3)">IN</text>
<text x="72.9" y="179.2">~{ON}/OFF</text>
<text x="83.4" y="179.8" transform="rotate(-90 83.4 179.8)">GND</text>
<text x="88.4" y="178.6">OUT</text>
<text x="312.9" y="174.8">INL</text>
<text x="312.9" y="179.9">VREF</text>
<text x="320.9" y="175.7" transform="rotate(-90 320.9 175.7)">VDD</text>
<text x="323.4" y="177" transform="rotate(-90 323.4 177)">PVDD</text>
<text x="325.9" y="177.4">LOUT+</text>
<text x="325.9" y="179.9">LOUT-</text>
<text x="377.2" y="178">LS1</text>
<text x="312.9" y="185">INR</text>
<text x="377.2" y="180.5">Speaker</text>
<text x="43.3" y="189.4">SW_DIP_x01</text>
<text x="50.6" y="186.9">SW5</text>
<text x="152.4" y="186.9">SW1</text>
<text x="152.4" y="189.4">SW_Push</text>
<text x="175.3" y="186.9">SW2</text>
<text x="175.3" y="189.4">SW_Push</text>
<text x="198.1" y="186.9">SW3</text>
<text x="198.1" y="189.4">SW_Push</text>
<text x="312.9" y="190.7">~{SHDN}</text>
<text x="325.6" y="190.1">ROUT-</text>
<text x="377.2" y="190.7">LS2</text>
<text x="312.9" y="193.2">~{MUTE}</text>
<text x="320.9" y="196.3" transform="rotate(-90 320.9 196.3)">GND</text>
<text x="323.4" y="196.3" transform="rotate(-90 323.4 196.3)">PGND</text>
<text x="325.6" y="192.6">ROUT+</text>
<text x="377.2" y="193.2">Speaker</text>
<text x="62.2" y="199.2">BT1</text>
<text x="62.2" y="201.7">Battery</text>
<text x="56.4" y="218">GND</text>
<text x="149.1" y="216.7">GND</text>
<text x="240.6" y="216.7">GND</text>
<text x="52" y="262.4">+3V3</text>
<text x="123.1" y="259.9">+3V3</text>
<text x="55.2" y="271.3">U11</text>
<text x="55.2" y="273.9">256</text>
<text x="59.7" y="273.9">K-bit</text>
<text x="65.9" y="273.9">EEPROM (24C256)</text>
<text x="47.5" y="277.7">SDA</text>
<text x="47.5" y="280.2">SCL</text>
<text x="55.4" y="278.6" transform="rotate(-90 55.4 278.6)">VCC</text>
<text x="59.3" y="277.7">A0</text>
<text x="59.3" y="280.2">A1</text>
<text x="157.4" y="277.7">U13</text>
<text x="47.5" y="282.8">WP</text>
<text x="55.4" y="284" transform="rotate(-90 55.4 284)">GND</text>
<text x="59.3" y="282.8">A2</text>
<text x="52.6" y="298">GND</text>
<text x="123.7" y="298">GND</text>
</g>
<g font-size="1.8" fill="#a90000">
<text x="200" y="41.7">2</text>
<text x="227.1" y="39.4" transform="rotate(-90 227.1 39.4)">26</text>
<text x="229.6" y="38.8" transform="rotate(-90 229.6 38.8)">1</text>
<text x="232.2" y="38.8" transform="rotate(-90 232.2 38.8)">3</text>
<text x="234.7" y="39.4" transform="rotate(-90 234.7 39.4)">19</text>
<text x="237.2" y="39.4" transform="rotate(-90 237.2 39.4)">37</text>
<text x="200" y="46.7">9</text>
<text x="262.9" y="46.7">40</text>
<text x="262.9" y="44.2">41</text>
<text x="199.4" y="51.8">12</text>
<text x="262.9" y="51.8">23</text>
<text x="199.4" y="54.4">13</text>
<text x="199.4" y="59.4">44</text>
<text x="262.9" y="54.4">22</text>
<text x="262.9" y="56.9">24</text>
<text x="262.9" y="59.4">34</text>
<text x="329.5" y="59.4">3</text>
<text x="338.8" y="56.5" transform="rotate(-90 338.8 56.5)">5</text>
<text x="347.3" y="59.4">6</text>
<text x="199.4" y="62">45</text>
<text x="262.9" y="62">35</text>
<text x="262.9" y="64.5">38</text>
<text x="329.5" y="62">2</text>
<text x="347.3" y="62">8</text>
<text x="385.4" y="60.4" transform="rotate(-90 385.4 60.4)">1</text>
<text x="199.4" y="67.1">18</text>
<text x="199.4" y="69.6">20</text>
<text x="262.9" y="69.6">39</text>
<text x="262.9" y="67.1">42</text>
<text x="338.8" y="71.8" transform="rotate(-90 338.8 71.8)">1</text>
<text x="347.3" y="67.1">4</text>
<text x="385.4" y="70.5" transform="rotate(-90 385.4 70.5)">2</text>
<text x="199.4" y="72.1">17</text>
<text x="199.4" y="74.7">21</text>
<text x="262.9" y="74.7">14</text>
<text x="262.9" y="77.2">15</text>
<text x="262.9" y="72.1">36</text>
<text x="262.9" y="79.8">16</text>
<text x="338.8" y="81.9" transform="rotate(-90 338.8 81.9)">5</text>
<text x="385.4" y="83.2" transform="rotate(-90 385.4 83.2)">1</text>
<text x="199.4" y="87.4">10</text>
<text x="199.4" y="89.9">11</text>
<text x="262.9" y="89.9">31</text>
<text x="329.5" y="87.4">2</text>
<text x="329.5" y="84.8">3</text>
<text x="347.3" y="84.8">6</text>
<text x="347.3" y="87.4">8</text>
<text x="200" y="92.5">5</text>
<text x="200" y="95">6</text>
<text x="262.9" y="92.5">32</text>
<text x="262.9" y="95">33</text>
<text x="347.3" y="92.5">4</text>
<text x="385.4" y="93.4" transform="rotate(-90 385.4 93.4)">2</text>
<text x="200" y="97.5">7</text>
<text x="200" y="100.1">8</text>
<text x="262.9" y="97.5">28</text>
<text x="262.9" y="100.1">29</text>
<text x="338.8" y="97.2" transform="rotate(-90 338.8 97.2)">1</text>
<text x="199.4" y="107.7">47</text>
<text x="199.4" y="105.2">48</text>
<text x="262.9" y="105.2">25</text>
<text x="262.9" y="107.7">27</text>
<text x="262.9" y="102.6">30</text>
<text x="232.2" y="113" transform="rotate(-90 232.2 113)">49</text>
<text x="40" y="151.8" transform="rotate(-90 40 151.8)">1</text>
<text x="40" y="162" transform="rotate(-90 40 162)">2</text>
<text x="37.8" y="165.8" transform="rotate(-90 37.8 165.8)">3</text>
<text x="43.8" y="171.2">2</text>
<text x="70.5" y="172.5">1</text>
<text x="93.3" y="172.5">4</text>
<text x="310.5" y="173.7">7</text>
<text x="319.8" y="170.8" transform="rotate(-90 319.8 170.8)">6</text>
<text x="322.3" y="170.8" transform="rotate(-90 322.3 170.8)">4</text>
<text x="37.8" y="178.5" transform="rotate(-90 37.8 178.5)">1</text>
<text x="70.5" y="177.5">5</text>
<text x="93.3" y="177.5">2</text>
<text x="310.5" y="178.8">8</text>
<text x="333.3" y="176.3">1</text>
<text x="333.3" y="178.8">3</text>
<text x="367.6" y="178.4">1</text>
<text x="60.3" y="182.3" transform="rotate(-90 60.3 182.3)">1</text>
<text x="82.3" y="182.3" transform="rotate(-90 82.3 182.3)">3</text>
<text x="309.9" y="183.9">10</text>
<text x="367.6" y="181">2</text>
<text x="309.9" y="189">12</text>
<text x="310.5" y="191.5">5</text>
<text x="332.7" y="189">14</text>
<text x="332.7" y="191.5">16</text>
<text x="367.6" y="191.1">1</text>
<text x="60.3" y="192.4" transform="rotate(-90 60.3 192.4)">2</text>
<text x="367.6" y="193.7">2</text>
<text x="319.8" y="199.4" transform="rotate(-90 319.8 199.4)">11</text>
<text x="322.3" y="198.8" transform="rotate(-90 322.3 198.8)">2</text>
<text x="54.4" y="273.7" transform="rotate(-90 54.4 273.7)">8</text>
<text x="45.1" y="276.6">5</text>
<text x="45.1" y="279.1">6</text>
<text x="45.1" y="281.7">7</text>
<text x="62.8" y="276.6">1</text>
<text x="62.8" y="279.1">2</text>
<text x="62.8" y="281.7">3</text>
<text x="54.4" y="286.4" transform="rotate(-90 54.4 286.4)">4</text>
</g>
<g font-size="1.8" fill="#0f0f0f">
<text x="180.9" y="54.3">GPIO33</text>
<text x="274.3" y="56.8">GPIO4</text>
<text x="316.8" y="59.3">GPIO33</text>
<text x="274.3" y="64.4">GPIO19</text>
<text x="316.8" y="61.9">GPIO25</text>
<text x="274.3" y="69.5">I2C_SCL</text>
<text x="274.3" y="67">I2C_SDA</text>
<text x="149.9" y="75.8">I2C_SCL</text>
<text x="180.9" y="72">GPIO14</text>
<text x="274.3" y="74.6">GPIO25</text>
<text x="274.3" y="77.1">GPIO26</text>
<text x="274.3" y="72">GPIO23</text>
<text x="149.9" y="78.4">I2C_SDA</text>
<text x="274.3" y="79.7">GPIO27</text>
<text x="316.8" y="87.3">GPIO14</text>
<text x="316.8" y="84.7">GPIO27</text>
<text x="274.3" y="105.1">GPIO16_ESP_RX</text>
<text x="274.3" y="107.6">GPIO17_ESP_TX</text>
<text x="150.8" y="158.8" transform="rotate(-90 150.8 158.8)">GPIO4</text>
<text x="173.6" y="158.8" transform="rotate(-90 173.6 158.8)">GPIO19</text>
<text x="196.5" y="158.8" transform="rotate(-90 196.5 158.8)">GPIO23</text>
<text x="230" y="180">GPIO16_ESP_RX</text>
<text x="230.3" y="182.5">GPIO17_ESP_TX</text>
<text x="24" y="276.5">I2C_SDA</text>
<text x="24.1" y="279.1">I2C_SCL</text>
<text x="114.9" y="280.3">GPIO26</text>
</g>
<g font-size="1.4" fill="#a90000">
<text x="106.1" y="53.1">4</text>
<text x="141.2" y="53.1">11</text>
<text x="105.6" y="55.6">27</text>
<text x="105.6" y="58.2">28</text>
<text x="106.1" y="60.7">1</text>
<text x="106.1" y="63.2">2</text>
<text x="106.1" y="65.8">5</text>
<text x="141.2" y="60.7">12</text>
<text x="141.2" y="65.8">23</text>
<text x="106.1" y="68.3">6</text>
<text x="106.1" y="70.9">7</text>
<text x="106.1" y="73.4">8</text>
<text x="141.2" y="75.9">25</text>
<text x="105.6" y="81">13</text>
<text x="105.6" y="83.6">14</text>
<text x="105.6" y="78.5">18</text>
<text x="141.2" y="78.5">24</text>
<text x="141.2" y="83.6">26</text>
<text x="105.6" y="86.1">15</text>
<text x="105.6" y="88.6">16</text>
<text x="141.2" y="86.1">10</text>
<text x="105.6" y="91.2">19</text>
<text x="105.6" y="93.7">20</text>
<text x="141.7" y="91.2">9</text>
<text x="105.6" y="96.3">21</text>
<text x="105.6" y="98.8">22</text>
<text x="105.6" y="103.9">17</text>
<text x="106.1" y="103.9">3</text>
<text x="254.7" y="167.4">1</text>
<text x="254.7" y="172.5">4</text>
<text x="279.6" y="172.5">16</text>
<text x="254.7" y="175">5</text>
<text x="279.6" y="177.5">14</text>
<text x="254.7" y="182.6">2</text>
<text x="254.7" y="180.1">3</text>
<text x="279.6" y="185.2">12</text>
<text x="279.6" y="180.1">15</text>
<text x="254.2" y="190.2">11</text>
<text x="254.7" y="187.7">9</text>
<text x="279.6" y="187.7">13</text>
<text x="280.1" y="192.8">6</text>
<text x="280.1" y="195.3">8</text>
<text x="254.2" y="200.4">10</text>
<text x="254.7" y="200.4">7</text>
</g>
<g font-size="1.4" fill="#006464">
<text x="110.2" y="56.6">I/O[0]</text>
<text x="110.2" y="59.1">I/O[1]</text>
<text x="110.2" y="54">VCC1</text>
<text x="133.9" y="54">OSCIO</text>
<text x="110.2" y="61.7">I/O[2]</text>
<text x="110.2" y="64.2">I/O[3]</text>
<text x="134.4" y="61.7">VDDM</text>
<text x="110.2" y="66.7">I/O[4]</text>
<text x="110.2" y="69.3">I/O[5]</text>
<text x="110.2" y="71.8">I/O[6]</text>
<text x="133.9" y="67.2">~{RESET}</text>
<text x="110.2" y="74.4">I/O[7]</text>
<text x="135.7" y="76.9">SCL</text>
<text x="110.2" y="82">I/O[8]</text>
<text x="110.2" y="79.4">VCC2</text>
<text x="135.7" y="79.4">SDA</text>
<text x="110.2" y="84.5">I/O[9]</text>
<text x="110.2" y="87.1">I/O[10]</text>
<text x="110.2" y="89.6">I/O[11]</text>
<text x="133.6" y="87.1">ADDR1</text>
<text x="133.6" y="84.5">ADDR0</text>
<text x="110.2" y="92.1">I/O[12]</text>
<text x="110.2" y="94.7">I/O[13]</text>
<text x="110.2" y="97.2">I/O[14]</text>
<text x="110.2" y="99.8">I/O[15]</text>
<text x="110.2" y="104.8">GND</text>
<text x="258.8" y="168.3">VCC</text>
<text x="258.8" y="173.4">DAC_R</text>
<text x="273" y="173.4">BUSY</text>
<text x="258.8" y="176">DAC_L</text>
<text x="272.6" y="178.5">USB+</text>
<text x="258.8" y="183.6">RX</text>
<text x="258.8" y="181">TX</text>
<text x="272.6" y="181">USB-</text>
<text x="258.8" y="191.2">IO2</text>
<text x="258.8" y="188.7">IO1</text>
<text x="271.3" y="186.1">ADKEY1</text>
<text x="271.3" y="188.7">ADKEY2</text>
<text x="273" y="193.7">SPK1</text>
<text x="273" y="196.3">SPK2</text>
<text x="258.8" y="201.4">GND</text>
</g>
<g font-size="1" fill="#006464">
<text x="142.7" y="281.2">In</text>
<text x="142.7" y="280">VCC</text>
<text x="142.7" y="282.5">GND</text>
</g>
</svg>
